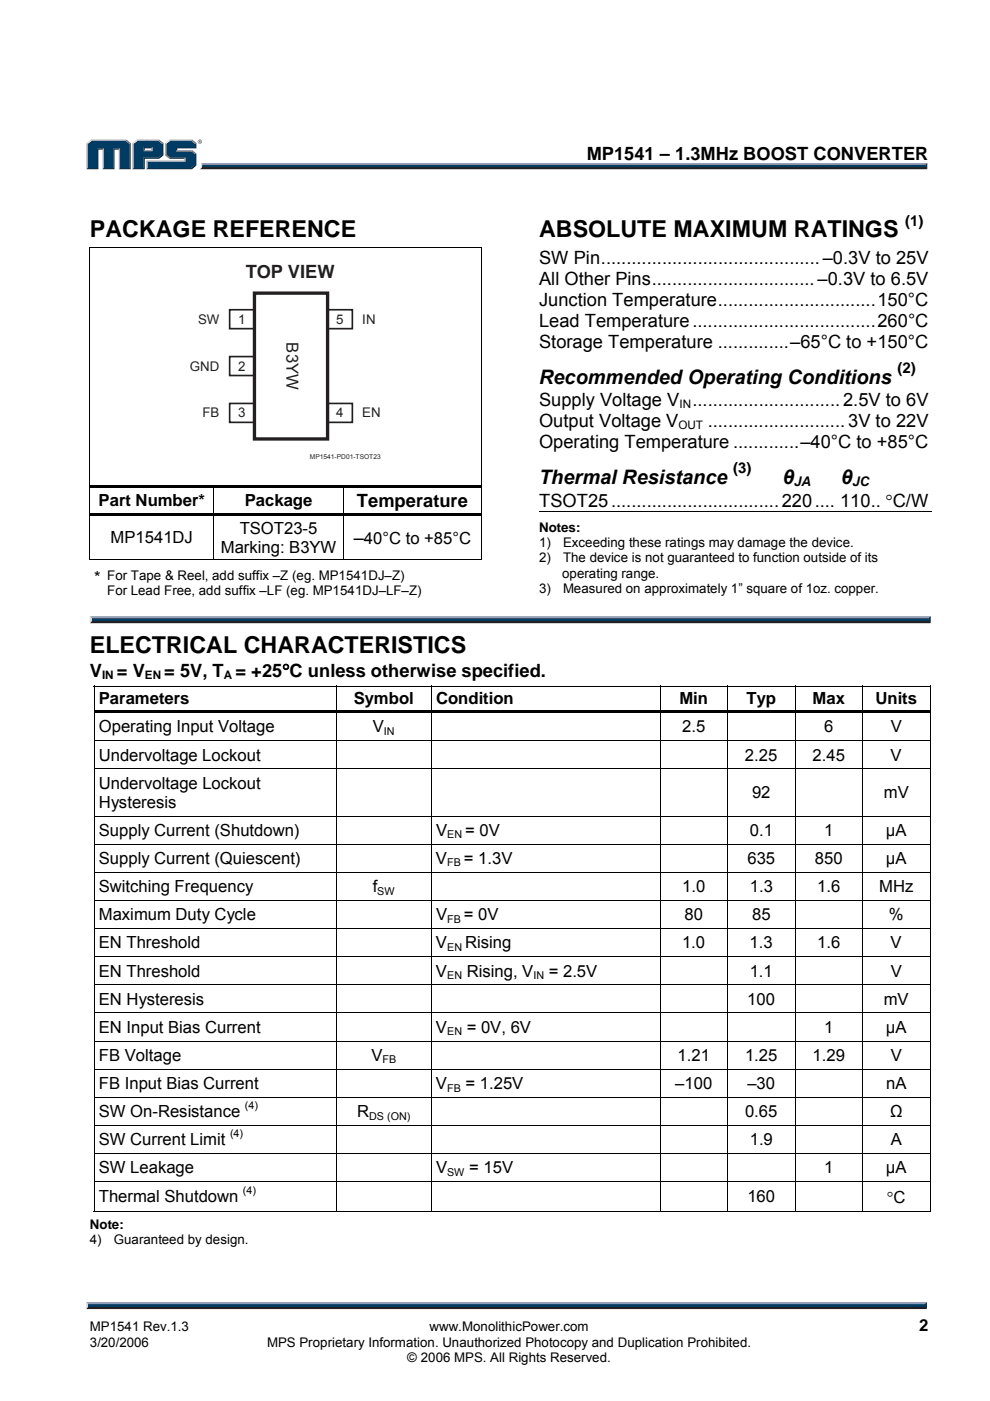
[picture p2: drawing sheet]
<svg xmlns="http://www.w3.org/2000/svg" width="210mm" height="297mm" viewBox="0 0 210 297" stroke-linecap="round" stroke-linejoin="round" font-family="sans-serif">
<path d="M42.7 34.6h153.9l-.4 .6h-153.4z" fill="#94a0b9"/>
<path d="M42.8 35.2h153.4l.4 .7h-154.3l.4-.3z" fill="#231f20"/>
<path d="M196.2 35l.4-.4v1.3l-.4-.4z" fill="#001339"/>
<path d="M42.9 35h153.3v.5h-153.4z" fill="#003b63"/>
<path d="M42.7 34.6l.2 .4-.1 .3-.2 .5h-.2a1.24 1.24 0 0 0 .3-1.2z" fill="#dcddde"/>
<path d="M30.4 32.1l.3-.3h1.3l.3 .3z" fill="#94a0b9"/>
<g fill="#003b63">
<path d="M18.6 30.5l.8-.6h7.2l.8 .6v5.1h-2v-4.1h-1.4v4.1h-2v-4.1h-1.4v4.1h-2z"/>
<path d="M28.3 30.5l.8-.6h2.2v1.3h-.9v.9h1.9v-.9h-1.3v-1.3h2.6l.8 .6v2.3l-.8 .6h-3.2v2.2h-2.1z"/>
<path d="M31.3 34.3h8v-.9h-3.2l-.9-.6v-2.3l.9-.6h4.4l.9 .6v.7h-4.1v.9h3.2l.9 .6v2.2l-.9 .7h-9.2z"/>
</g>
<path d="M35.9 29.7h4.8" fill="none" stroke="#94a0b9" stroke-width=".27"/>
<path d="M35 30.3l.9-.7 .2 .3-.8 .6z" fill="#dcddde"/>
<path d="M35.1 30.3v2.7" fill="none" stroke="#94a0b9" stroke-width=".27"/>
<path d="M35 33l.3-.2 .8 .6-.2 .3z" fill="#547194"/>
<path d="M35.9 33.5h3.4" fill="none" stroke="#001339" stroke-width=".27"/>
<g fill="#94a0b9">
<path d="M31 34h8.1v-.3l.2-.3v.9h-8z"/>
<path d="M31 34l.3 .3v1.3l-.3 .3z"/>
</g>
<path d="M37.3 31.2h4.1v-.7l.2-.2v1.2h-4v.3l-.3 .3z" fill="#001339"/>
<path d="M37.3 31.9h3.4" fill="none" stroke="#94a0b9" stroke-width=".27"/>
<path d="M40.7 31.8l.9 .7-.2 .2-.9-.6z" fill="#547194"/>
<g fill="#001339">
<path d="M31 35.9l.3-.3h9.2l.9-.7v-2.2l.2-.2v2.6l-.9 .8z"/>
<path d="M30.4 33.4h3.2l.8-.6v-2.3l.2-.2v2.7l-.9 .7h-3v2.2h-2.6l.2-.3h2.1z"/>
</g>
<path d="M33.7 29.6l.9 .7-.2 .2-.8-.6z" fill="#547194"/>
<path d="M29 29.7h4.7" fill="none" stroke="#94a0b9" stroke-width=".27"/>
<path d="M28.1 30.3l.9-.7 .1 .3-.8 .6z" fill="#dcddde"/>
<path d="M28.2 30.3v5.6" fill="none" stroke="#94a0b9" stroke-width=".27"/>
<path d="M32 31.5l.3-.3v.9l-.3-.3z" fill="#94a0b9"/>
<g fill="#001339">
<path d="M30.4 31.2h1.9l-.3 .3h-1.3v.3l-.3 .3z"/>
<path d="M27.4 30.5l.3-.2v5.6h-2.5l.2-.3h2z"/>
</g>
<path d="M26.8 29.6l.9 .7-.3 .2-.8-.6z" fill="#547194"/>
<path d="M19.2 29.7h7.6" fill="none" stroke="#94a0b9" stroke-width=".27"/>
<path d="M18.3 30.3l.9-.7 .2 .3-.8 .6z" fill="#dcddde"/>
<path d="M18.5 30.3v5.6" fill="none" stroke="#94a0b9" stroke-width=".27"/>
<path d="M20.6 31.5h1.4l-.2 .2h-.9v4.2h-2.6l.3-.3h2z" fill="#001339"/>
<path d="M21.9 31.5v4.4" fill="none" stroke="#94a0b9" stroke-width=".27"/>
<path d="M24 31.5h1.4l-.2 .2h-.9v4.2h-2.5l.2-.3h2z" fill="#001339"/>
<path d="M25.3 31.5v4.4" fill="none" stroke="#94a0b9" stroke-width=".27"/>
<path d="M40.7 29.6l.9 .7-.2 .2-.9-.6z" fill="#547194"/>
<g fill="#231f20">
<path d="M18.7 276.8h177.4l.4 .7h-178.3z"/>
<path d="M41.9 30a.45 .45 0 0 1 .9 0 .45 .45 0 0 1-.9 0zM42 30a.37 .37 0 0 0 .7 0 .37 .37 0 0 0-.7 0zM42.2 29.8l.3 .1 .1 .4-.3-.2-.1 .2zM42.3 29.9v.1h.1z"/>
</g>
<path d="M18.3 276.1h178.2l-.4 .7h-177.4z" fill="#94a0b9"/>
<path d="M196.5 276.1v1.4l-.4-.4v-.6z" fill="#001339"/>
<path d="M18.7 276.5h177.4v.6h-177.4z" fill="#003b63"/>
<path d="M18.2 276l.5 .5v.6l-.5 .4z" fill="#dcddde"/>
<path d="M53.9 62.2h15.6v30.9h-15.6z" fill="none" stroke="#231f20" stroke-width=".71" stroke-linecap="butt"/>
<path d="M48.7 65.7h5.2v4h-5.2zM48.7 75.6h5.2v4h-5.2zM69.5 65.7h5.2v4h-5.2zM48.7 85.5h5.2v4h-5.2zM69.5 85.5h5.2v4h-5.2z" fill="none" stroke="#231f20" stroke-width=".35"/>
<g fill="#000">
<path d="M19 52.4h.1v.7h-.1zM102 52.4h.2v.7h-.2zM102 52.4h.2v.1h-.2zM19 102.9h.1v1h-.1zM19 108.9h.1v1h-.1zM19 118.6h.1v.2h-.1zM19.1 102.9h26.2v.5h-26.2zM19.1 108.9h26.2v.5h-26.2zM45.3 103.4h.1v.5h-.1zM45.3 102.9h27.4v.5h-27.4zM45.3 109.4h.1v.5h-.1zM45.3 108.9h27.4v.5h-27.4z"/>
<path d="M72.7 103.4h.2v.5h-.2zM72.7 102.9h29.3v.5h-29.3zM72.7 109.4h.2v.5h-.2zM72.7 108.9h29.3v.5h-29.3zM102 102.9h.2v1h-.2zM102 108.9h.2v1h-.2zM102 118.6h.2v.2h-.2zM19.9 145.4h.1v.7h-.1zM19.9 150.7h.1v1h-.1zM19.9 157h.1v.7h-.1zM20 150.7h51.2v.5h-51.2zM71.2 145.4h.2v.7h-.2z"/>
<path d="M71.2 151.2h.2v.5h-.2zM71.2 150.7h20.1v.5h-20.1zM71.2 157h.2v.7h-.2zM91.3 145.4h.2v.7h-.2zM91.3 151.2h.2v.5h-.2zM91.3 150.7h48.6v.5h-48.6zM91.3 157h.2v.7h-.2zM139.9 145.4h.1v.7h-.1zM139.9 151.2h.1v.5h-.1zM139.9 150.7h14.3v.5h-14.3zM139.9 157h.1v.7h-.1zM154.2 145.4h.1v.7h-.1z"/>
<path d="M154.2 151.2h.1v.5h-.1zM154.2 150.7h14.3v.5h-14.3zM154.2 157h.1v.7h-.1zM168.5 145.4h.2v.7h-.2zM168.5 151.2h.2v.5h-.2zM168.5 150.7h14.3v.5h-14.3zM168.5 157h.2v.7h-.2zM182.8 145.4h.2v.7h-.2zM182.8 151.2h.2v.5h-.2zM182.8 150.7h14.3v.5h-14.3zM182.8 157h.2v.7h-.2zM197.1 145.4h.2v.7h-.2z"/>
<path d="M197.1 145.4h.2v.2h-.2zM197.1 150.7h.2v1h-.2zM197.1 157h.2v.7h-.2zM19.9 162.9h.1v.7h-.1zM19.9 173h.1v.7h-.1zM19.9 178.9h.1v.7h-.1zM71.2 162.9h.2v.7h-.2zM71.2 173h.2v.7h-.2zM71.2 178.9h.2v.7h-.2zM91.3 162.9h.2v.7h-.2zM91.3 173h.2v.7h-.2zM91.3 178.9h.2v.7h-.2z"/>
<path d="M139.9 162.9h.1v.7h-.1zM139.9 173h.1v.7h-.1zM139.9 178.9h.1v.7h-.1zM154.2 162.9h.1v.7h-.1zM154.2 173h.1v.7h-.1zM154.2 178.9h.1v.7h-.1zM168.5 162.9h.2v.7h-.2zM168.5 173h.2v.7h-.2zM168.5 178.9h.2v.7h-.2zM182.8 162.9h.2v.7h-.2zM182.8 173h.2v.7h-.2zM182.8 178.9h.2v.7h-.2z"/>
<path d="M197.1 162.9h.2v.7h-.2zM197.1 173h.2v.7h-.2zM197.1 178.9h.2v.7h-.2zM19.9 184.9h.1v.7h-.1zM19.9 190.8h.1v.7h-.1zM19.9 196.8h.1v.7h-.1zM71.2 184.9h.2v.7h-.2zM71.2 190.8h.2v.7h-.2zM71.2 196.8h.2v.7h-.2zM91.3 184.9h.2v.7h-.2zM91.3 190.8h.2v.7h-.2zM91.3 196.8h.2v.7h-.2z"/>
<path d="M139.9 184.9h.1v.7h-.1zM139.9 190.8h.1v.7h-.1zM139.9 196.8h.1v.7h-.1zM154.2 184.9h.1v.7h-.1zM154.2 190.8h.1v.7h-.1zM154.2 196.8h.1v.7h-.1zM168.5 184.9h.2v.7h-.2zM168.5 190.8h.2v.7h-.2zM168.5 196.8h.2v.7h-.2zM182.8 184.9h.2v.7h-.2zM182.8 190.8h.2v.7h-.2zM182.8 196.8h.2v.7h-.2z"/>
<path d="M197.1 184.9h.2v.7h-.2zM197.1 190.8h.2v.7h-.2zM197.1 196.8h.2v.7h-.2zM19.9 202.8h.1v.7h-.1zM19.9 208.7h.1v.7h-.1zM19.9 214.7h.1v.7h-.1zM71.2 202.8h.2v.7h-.2zM71.2 208.7h.2v.7h-.2zM71.2 214.7h.2v.7h-.2zM91.3 202.8h.2v.7h-.2zM91.3 208.7h.2v.7h-.2zM91.3 214.7h.2v.7h-.2z"/>
<path d="M139.9 202.8h.1v.7h-.1zM139.9 208.7h.1v.7h-.1zM139.9 214.7h.1v.7h-.1zM154.2 202.8h.1v.7h-.1zM154.2 208.7h.1v.7h-.1zM154.2 214.7h.1v.7h-.1zM168.5 202.8h.2v.7h-.2zM168.5 208.7h.2v.7h-.2zM168.5 214.7h.2v.7h-.2zM182.8 202.8h.2v.7h-.2zM182.8 208.7h.2v.7h-.2zM182.8 214.7h.2v.7h-.2z"/>
<path d="M197.1 202.8h.2v.7h-.2zM197.1 208.7h.2v.7h-.2zM197.1 214.7h.2v.7h-.2zM19.9 220.6h.1v.7h-.1zM19.9 226.6h.1v.7h-.1zM19.9 232.6h.1v.7h-.1zM19.9 238.5h.1v.7h-.1zM71.2 220.6h.2v.7h-.2zM71.2 226.6h.2v.7h-.2zM71.2 232.6h.2v.7h-.2zM71.2 238.5h.2v.7h-.2zM91.3 220.6h.2v.7h-.2z"/>
<path d="M91.3 226.6h.2v.7h-.2zM91.3 232.6h.2v.7h-.2zM91.3 238.5h.2v.7h-.2zM139.9 220.6h.1v.7h-.1zM139.9 226.6h.1v.7h-.1zM139.9 232.6h.1v.7h-.1zM139.9 238.5h.1v.7h-.1zM154.2 220.6h.1v.7h-.1zM154.2 226.6h.1v.7h-.1zM154.2 232.6h.1v.7h-.1zM154.2 238.5h.1v.7h-.1zM168.5 220.6h.2v.7h-.2z"/>
<path d="M168.5 226.6h.2v.7h-.2zM168.5 232.6h.2v.7h-.2zM168.5 238.5h.2v.7h-.2zM182.8 220.6h.2v.7h-.2zM182.8 226.6h.2v.7h-.2zM182.8 232.6h.2v.7h-.2zM182.8 238.5h.2v.7h-.2zM197.1 220.6h.2v.7h-.2zM197.1 226.6h.2v.7h-.2zM197.1 232.6h.2v.7h-.2zM197.1 238.5h.2v.7h-.2zM19.9 244.5h.1v.7h-.1z"/>
<path d="M19.9 250.5h.1v.6h-.1zM71.2 244.5h.2v.7h-.2zM71.2 250.5h.2v.6h-.2zM91.3 244.5h.2v.7h-.2zM91.3 250.5h.2v.6h-.2zM139.9 244.5h.1v.7h-.1zM139.9 250.5h.1v.6h-.1zM154.2 244.5h.1v.7h-.1zM154.2 250.5h.1v.6h-.1zM168.5 244.5h.2v.7h-.2zM168.5 250.5h.2v.6h-.2zM182.8 244.5h.2v.7h-.2z"/>
<path d="M182.8 250.5h.2v.6h-.2zM197.1 244.5h.2v.7h-.2zM197.1 250.5h.2v.6h-.2zM197.1 256.7h.2v.2h-.2z"/>
</g>
<g fill="none" stroke="#000" stroke-width=".21">
<path d="M19 52.4h83M19 53.1v49.8M102.1 53.1v49.8M19 118.7h83.2M19 103.9v5M19 109.9v8.7M45.4 103.9v5M45.4 109.9v8.7M72.8 103.9v5M72.8 109.9v8.7M102.1 103.9v5M102.1 109.9v8.7"/>
<path d="M114.3 108.5h83.2M19.9 145.5h51.3M19.9 146.1v4.6M19.9 151.7v5.3M19.9 157.7v5.2M20 157.1h51.2M71.3 146.1v4.6M71.3 151.7v5.3M71.3 157.7v5.2M71.4 145.5h19.9M71.4 157.1h19.9M91.4 146.1v4.6"/>
<path d="M91.4 151.7v5.3M91.4 157.7v5.2M91.5 145.5h48.4M91.5 157.1h48.4M140 146.1v4.6M140 151.7v5.3M140 157.7v5.2M140 145.5h14.2M140 157.1h14.2M154.3 146.1v4.6M154.3 151.7v5.3M154.3 157.7v5.2"/>
<path d="M154.3 145.5h14.2M154.3 157.1h14.2M168.6 146.1v4.6M168.6 151.7v5.3M168.6 157.7v5.2M168.7 145.5h14.1M168.7 157.1h14.1M182.9 146.1v4.6M182.9 151.7v5.3M182.9 157.7v5.2M183 145.5h14.1M183 157.1h14.1"/>
<path d="M197.2 146.1v4.6M197.2 151.7v5.3M197.2 157.7v5.2M19.9 163.6v9.4M19.9 173.7v5.2M19.9 179.6v5.3M20 163h51.2M20 173h51.2M20 179h51.2M71.3 163.6v9.4M71.3 173.7v5.2M71.3 179.6v5.3"/>
<path d="M71.4 163h19.9M71.4 173h19.9M71.4 179h19.9M91.4 163.6v9.4M91.4 173.7v5.2M91.4 179.6v5.3M91.5 163h48.4M91.5 173h48.4M91.5 179h48.4M140 163.6v9.4M140 173.7v5.2M140 179.6v5.3"/>
<path d="M140 163h14.2M140 173h14.2M140 179h14.2M154.3 163.6v9.4M154.3 173.7v5.2M154.3 179.6v5.3M154.3 163h14.2M154.3 173h14.2M154.3 179h14.2M168.6 163.6v9.4M168.6 173.7v5.2M168.6 179.6v5.3"/>
<path d="M168.7 163h14.1M168.7 173h14.1M168.7 179h14.1M182.9 163.6v9.4M182.9 173.7v5.2M182.9 179.6v5.3M183 163h14.1M183 173h14.1M183 179h14.1M197.2 163.6v9.4M197.2 173.7v5.2M197.2 179.6v5.3"/>
<path d="M19.9 185.6v5.2M19.9 191.5v5.3M19.9 197.5v5.3M20 185h51.2M20 190.9h51.2M20 196.9h51.2M71.3 185.6v5.2M71.3 191.5v5.3M71.3 197.5v5.3M71.4 185h19.9M71.4 190.9h19.9M71.4 196.9h19.9"/>
<path d="M91.4 185.6v5.2M91.4 191.5v5.3M91.4 197.5v5.3M91.5 185h48.4M91.5 190.9h48.4M91.5 196.9h48.4M140 185.6v5.2M140 191.5v5.3M140 197.5v5.3M140 185h14.2M140 190.9h14.2M140 196.9h14.2"/>
<path d="M154.3 185.6v5.2M154.3 191.5v5.3M154.3 197.5v5.3M154.3 185h14.2M154.3 190.9h14.2M154.3 196.9h14.2M168.6 185.6v5.2M168.6 191.5v5.3M168.6 197.5v5.3M168.7 185h14.1M168.7 190.9h14.1M168.7 196.9h14.1"/>
<path d="M182.9 185.6v5.2M182.9 191.5v5.3M182.9 197.5v5.3M183 185h14.1M183 190.9h14.1M183 196.9h14.1M197.2 185.6v5.2M197.2 191.5v5.3M197.2 197.5v5.3M19.9 203.5v5.2M19.9 209.4v5.3M19.9 215.4v5.2"/>
<path d="M20 202.8h51.2M20 208.8h51.2M20 214.8h51.2M71.3 203.5v5.2M71.3 209.4v5.3M71.3 215.4v5.2M71.4 202.8h19.9M71.4 208.8h19.9M71.4 214.8h19.9M91.4 203.5v5.2M91.4 209.4v5.3M91.4 215.4v5.2"/>
<path d="M91.5 202.8h48.4M91.5 208.8h48.4M91.5 214.8h48.4M140 203.5v5.2M140 209.4v5.3M140 215.4v5.2M140 202.8h14.2M140 208.8h14.2M140 214.8h14.2M154.3 203.5v5.2M154.3 209.4v5.3M154.3 215.4v5.2"/>
<path d="M154.3 202.8h14.2M154.3 208.8h14.2M154.3 214.8h14.2M168.6 203.5v5.2M168.6 209.4v5.3M168.6 215.4v5.2M168.7 202.8h14.1M168.7 208.8h14.1M168.7 214.8h14.1M182.9 203.5v5.2M182.9 209.4v5.3M182.9 215.4v5.2"/>
<path d="M183 202.8h14.1M183 208.8h14.1M183 214.8h14.1M197.2 203.5v5.2M197.2 209.4v5.3M197.2 215.4v5.2M19.9 221.3v5.3M19.9 227.3v5.3M19.9 233.3v5.2M19.9 239.2v5.3M20 220.7h51.2M20 226.7h51.2"/>
<path d="M20 232.6h51.2M20 238.6h51.2M71.3 221.3v5.3M71.3 227.3v5.3M71.3 233.3v5.2M71.3 239.2v5.3M71.4 220.7h19.9M71.4 226.7h19.9M71.4 232.6h19.9M71.4 238.6h19.9M91.4 221.3v5.3M91.4 227.3v5.3"/>
<path d="M91.4 233.3v5.2M91.4 239.2v5.3M91.5 220.7h48.4M91.5 226.7h48.4M91.5 232.6h48.4M91.5 238.6h48.4M140 221.3v5.3M140 227.3v5.3M140 233.3v5.2M140 239.2v5.3M140 220.7h14.2M140 226.7h14.2"/>
<path d="M140 232.6h14.2M140 238.6h14.2M154.3 221.3v5.3M154.3 227.3v5.3M154.3 233.3v5.2M154.3 239.2v5.3M154.3 220.7h14.2M154.3 226.7h14.2M154.3 232.6h14.2M154.3 238.6h14.2M168.6 221.3v5.3M168.6 227.3v5.3"/>
<path d="M168.6 233.3v5.2M168.6 239.2v5.3M168.7 220.7h14.1M168.7 226.7h14.1M168.7 232.6h14.1M168.7 238.6h14.1M182.9 221.3v5.3M182.9 227.3v5.3M182.9 233.3v5.2M182.9 239.2v5.3M183 220.7h14.1M183 226.7h14.1"/>
<path d="M183 232.6h14.1M183 238.6h14.1M197.2 221.3v5.3M197.2 227.3v5.3M197.2 233.3v5.2M197.2 239.2v5.3M19.9 256.8h51.3M19.9 245.2v5.3M19.9 251.1v5.8M20 244.6h51.2M20 250.5h51.2M71.3 245.2v5.3"/>
<path d="M71.3 251.1v5.8M71.4 244.6h19.9M71.4 250.5h19.9M71.4 256.8h19.9M91.4 245.2v5.3M91.4 251.1v5.8M91.5 244.6h48.4M91.5 250.5h48.4M91.5 256.8h48.4M140 245.2v5.3M140 251.1v5.8M140 244.6h14.2"/>
<path d="M140 250.5h14.2M140 256.8h14.2M154.3 245.2v5.3M154.3 251.1v5.8M154.3 244.6h14.2M154.3 250.5h14.2M154.3 256.8h14.2M168.6 245.2v5.3M168.6 251.1v5.8M168.7 244.6h14.1M168.7 250.5h14.1M168.7 256.8h14.1"/>
<path d="M182.9 245.2v5.3M182.9 251.1v5.8M183 244.6h14.1M183 250.5h14.1M183 256.8h14.1M197.2 245.2v5.3M197.2 251.1v5.8"/>
</g>
<path d="M19.5 131.4h177.4l.4 .7h-178.3z" fill="#231f20"/>
<path d="M19.1 130.6h178.2l-.4 .8h-177.4z" fill="#94a0b9"/>
<path d="M197.3 130.6v1.5l-.4-.4v-.6z" fill="#001339"/>
<path d="M19.5 131.1h177.4v.6h-177.4z" fill="#003b63"/>
<path d="M19 130.6l.5 .5v.6l-.5 .4z" fill="#dcddde"/>
<g font-size="4.9">
<text x="19" y="50.2">PACKAGE REFERENCE</text>
<text x="114.3" y="50.2">ABSOLUTE MAXIMUM RATINGS</text>
<text x="19" y="138.5">ELECTRICAL CHARACTERISTICS</text>
</g>
<g font-size="4.2">
<text x="114.3" y="81.4">Recommended Operating Conditions</text>
<text x="114.3" y="102.6">Thermal Resistance</text>
<text x="166" y="102.6">θ</text>
<text x="178.4" y="102.6">θ</text>
</g>
<g font-size="3.9">
<text x="124.4" y="33.9">MP1541 – 1.3MHz BOOST CONVERTER</text>
<text x="114.3" y="55.9">SW Pin...........................................–0.3V to 25V</text>
<text x="114.3" y="60.4">All Other Pins................................–0.3V to 6.5V</text>
<text x="114.3" y="64.9">Junction Temperature...............................150°C</text>
<text x="114.3" y="69.3">Lead Temperature....................................260°C</text>
<text x="114.3" y="73.8">Storage Temperature ..............–65°C to +150°C</text>
<text x="114.3" y="86">Supply Voltage V</text>
<text x="146.8" y="86">.............................2.5V to 6V</text>
<text x="114.3" y="95">Operating Temperature .............–40°C to +85°C</text>
<text x="114.3" y="90.5">Output Voltage V</text>
<text x="150.1" y="90.5">...........................3V to 22V</text>
<text x="75.7" y="107.5">Temperature</text>
<text x="114.3" y="107.5">TSOT25.................................220.... 110.. °C/W</text>
<text x="75" y="115.3">–40°C to +85°C</text>
<text x="19" y="143.4">V</text>
<text x="24.8" y="143.4">= V</text>
<text x="34.8" y="143.4">= 5V, T = +25°C unless otherwise specified.</text>
</g>
<text font-size="3.9" fill="#231f20" x="52.1" y="59">TOP VIEW</text>
<text font-size="3.5" fill="#231f20" x="60.7" y="72.6" transform="rotate(90 60.7 72.6)">B3YW</text>
<g font-size="3.5">
<text x="20.9" y="107.4">Part Number*</text>
<text x="51.9" y="107.4">Package</text>
<text x="50.8" y="113.2">TSOT23-5</text>
<text x="23.5" y="115.2">MP1541DJ</text>
<text x="46.8" y="117.2">Marking: B3YW</text>
<text x="19.9" y="123.6">*</text>
<text x="21" y="149.3">Parameters</text>
<text x="75" y="149.3">Symbol</text>
<text x="92.5" y="149.3">Condition</text>
<text x="144" y="149.3">Min</text>
<text x="158.3" y="149.3">Typ</text>
<text x="172.3" y="149.3">Max</text>
<text x="185.6" y="149.3">Units</text>
<text x="21" y="155.3">Operating Input Voltage</text>
<text x="79.1" y="155.3">V</text>
<text x="144.6" y="155.3">2.5</text>
<text x="174.8" y="155.3">6</text>
<text x="188.8" y="155.3">V</text>
<text x="21" y="161.3">Undervoltage Lockout</text>
<text x="158" y="161.3">2.25</text>
<text x="172.3" y="161.3">2.45</text>
<text x="188.8" y="161.3">V</text>
<text x="21" y="167.2">Undervoltage Lockout</text>
<text x="21" y="171.3">Hysteresis</text>
<text x="159.5" y="169.2">92</text>
<text x="187.4" y="169.2">mV</text>
<text x="21" y="177.2">Supply Current (Shutdown)</text>
<text x="92.4" y="177.2">V</text>
<text x="98.6" y="177.2">= 0V</text>
<text x="159" y="177.2">0.1</text>
<text x="174.8" y="177.2">1</text>
<text x="187.8" y="177.2">µA</text>
<text x="21" y="183.2">Supply Current (Quiescent)</text>
<text x="92.4" y="183.2">V</text>
<text x="98.4" y="183.2">= 1.3V</text>
<text x="158.5" y="183.2">635</text>
<text x="172.8" y="183.2">850</text>
<text x="187.8" y="183.2">µA</text>
<text x="21" y="189.2">Switching Frequency</text>
<text x="79" y="189.2">f</text>
<text x="144.6" y="189.2">1.0</text>
<text x="159" y="189.2">1.3</text>
<text x="173.3" y="189.2">1.6</text>
<text x="186.4" y="189.2">MHz</text>
<text x="21" y="195.1">Maximum Duty Cycle</text>
<text x="92.5" y="195.1">V</text>
<text x="98.4" y="195.1">= 0V</text>
<text x="145.1" y="195.1">80</text>
<text x="159.5" y="195.1">85</text>
<text x="188.5" y="195.1">%</text>
<text x="21" y="201.1">EN Threshold</text>
<text x="92.4" y="201.1">V</text>
<text x="98.6" y="201.1">Rising</text>
<text x="144.6" y="201.1">1.0</text>
<text x="158.9" y="201.1">1.3</text>
<text x="173.3" y="201.1">1.6</text>
<text x="188.8" y="201.1">V</text>
<text x="21" y="207">EN Threshold</text>
<text x="92.4" y="207">V</text>
<text x="99" y="207">Rising, V</text>
<text x="116.4" y="207">= 2.5V</text>
<text x="159" y="207">1.1</text>
<text x="188.8" y="207">V</text>
<text x="21" y="213">EN Hysteresis</text>
<text x="158.4" y="213">100</text>
<text x="187.4" y="213">mV</text>
<text x="21" y="219">EN Input Bias Current</text>
<text x="92.4" y="219">V</text>
<text x="99" y="219">= 0V, 6V</text>
<text x="174.8" y="219">1</text>
<text x="187.8" y="219">µA</text>
<text x="21" y="224.9">FB Voltage</text>
<text x="78.7" y="224.9">V</text>
<text x="143.7" y="224.9">1.21</text>
<text x="158" y="224.9">1.25</text>
<text x="172.3" y="224.9">1.29</text>
<text x="188.8" y="224.9">V</text>
<text x="21" y="230.9">FB Input Bias Current</text>
<text x="92.4" y="230.9">V</text>
<text x="98.7" y="230.9">= 1.25V</text>
<text x="143.2" y="230.9">–100</text>
<text x="158.5" y="230.9">–30</text>
<text x="187.9" y="230.9">nA</text>
<text x="21" y="236.8">SW On-Resistance</text>
<text x="75.7" y="236.8">R</text>
<text x="158" y="236.8">0.65</text>
<text x="188.7" y="236.8">Ω</text>
<text x="21" y="242.8">SW Current Limit</text>
<text x="159" y="242.8">1.9</text>
<text x="188.8" y="242.8">A</text>
<text x="21" y="248.8">SW Leakage</text>
<text x="92.4" y="248.8">V</text>
<text x="99.5" y="248.8">= 15V</text>
<text x="174.8" y="248.8">1</text>
<text x="187.8" y="248.8">µA</text>
<text x="21" y="254.9">Thermal Shutdown</text>
<text x="158.5" y="254.9">160</text>
<text x="188" y="255">°C</text>
<text x="194.9" y="282.1">2</text>
</g>
<g font-size="3.2">
<text x="191.9" y="47.9">(1)</text>
<text x="190.3" y="79.1">(2)</text>
<text x="155.5" y="100.3">(3)</text>
</g>
<g font-size="2.8" fill="#231f20">
<text x="42" y="68.7">SW</text>
<text x="50.5" y="68.7">1</text>
<text x="71.3" y="68.7">5</text>
<text x="76.8" y="68.7">IN</text>
<text x="40.3" y="78.6">GND</text>
<text x="50.5" y="78.6">2</text>
<text x="42.9" y="88.5">FB</text>
<text x="50.5" y="88.5">3</text>
<text x="71.3" y="88.5">4</text>
<text x="76.8" y="88.5">EN</text>
</g>
<g font-size="2.8">
<text x="168.4" y="103.1">JA</text>
<text x="180.7" y="103.1">JC</text>
<text x="114.3" y="112.8">Notes:</text>
<text x="114.3" y="116">1)</text>
<text x="114.3" y="119.3">2)</text>
<text x="119.4" y="119.3">The device is not guaranteed to function outside of its</text>
<text x="119.4" y="116">Exceeding these ratings may damage the device.</text>
<text x="22.7" y="123">For Tape &amp; Reel, add suffix –Z (eg. MP1541DJ–Z)</text>
<text x="114.3" y="125.8">3)</text>
<text x="119.2" y="122.5">operating range.</text>
<text x="119.4" y="125.8">Measured on approximately 1” square of 1oz. copper.</text>
<text x="22.7" y="126.2">For Lead Free, add suffix –LF (eg. MP1541DJ–LF–Z)</text>
<text x="19" y="260.5">Note:</text>
<text x="19" y="263.8">4)</text>
<text x="24.1" y="263.8">Guaranteed by design.</text>
<text x="19" y="285.5">3/20/2006</text>
<text x="19" y="282.1">MP1541 Rev.1.3</text>
<text x="56.6" y="285.5">MPS Proprietary Information. Unauthorized Photocopy and Duplication Prohibited.</text>
<text x="91.1" y="282.1">www.MonolithicPower.com</text>
<text x="86.4" y="288.8">© 2006 MPS. All Rights Reserved.</text>
</g>
<g font-size="2.5">
<text x="144.1" y="86.6">IN</text>
<text x="143.8" y="91">OUT</text>
<text x="21.6" y="144">IN</text>
<text x="30.7" y="144">EN</text>
<text x="47.5" y="144">A</text>
</g>
<g font-size="2.3">
<text x="81.4" y="155.8">IN</text>
<text x="94.8" y="177.8">EN</text>
<text x="94.8" y="183.7">FB</text>
<text x="80" y="189.7">SW</text>
<text x="94.8" y="195.7">FB</text>
<text x="94.8" y="201.6">EN</text>
<text x="94.8" y="207.6">EN</text>
<text x="113.1" y="207.6">IN</text>
<text x="94.8" y="219.5">EN</text>
<text x="81.1" y="225.5">FB</text>
<text x="94.8" y="231.4">FB</text>
<text x="51.9" y="235.1">(4)</text>
<text x="78.3" y="237.4">DS (ON)</text>
<text x="48.8" y="241.1">(4)</text>
<text x="94.8" y="249.3">SW</text>
<text x="51.5" y="253.1">(4)</text>
</g>
<text font-size="1.4" fill="#231f20" x="65.7" y="97.2">MP1541-PD01-TSOT23</text>
</svg>
